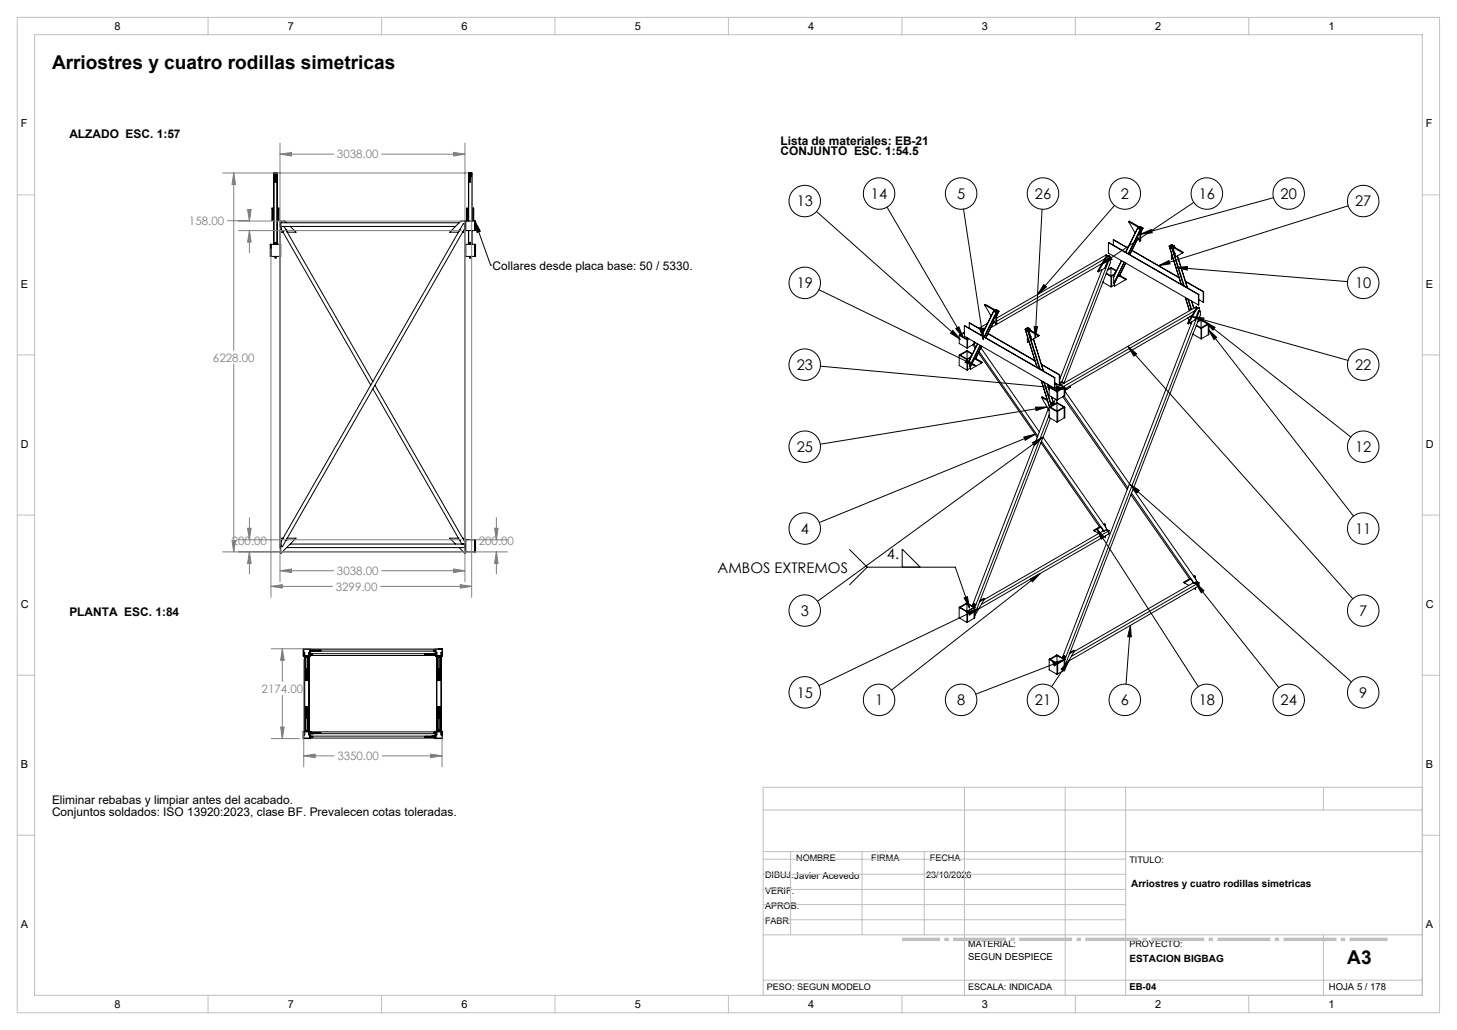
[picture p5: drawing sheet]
<svg xmlns="http://www.w3.org/2000/svg" width="420mm" height="297mm" viewBox="0 0 420 297" stroke-linecap="round" stroke-linejoin="round" font-family="sans-serif">
<g fill="none" stroke="#000" stroke-width=".29">
<path d="M79 49.9l-.1 20.5M79 49.9h.8M79 49.9v20.5M79.2 49.9l.1 1.7M79.3 49.8v2.7h.3v-2.7M79.6 51.6h.1M79.8 49.9l.1 20.5M79.8 49.9v20.5M135.1 49.9l-.1 13.8M135.1 49.9h.9M135.1 49.9v13.8M135.4 49.9v1.7"/>
<path d="M135.4 49.8v2.7h.3v-2.7M135.7 51.6h.1M136 49.9l.1 13.8M136 49.9v13.8M255.7 59.7l21.9 37.6M321.3 59.2l-22.2 25.7M344.1 58.3l-26.6 17.9M367.1 57l-38.3 10.5M388.7 59.3l-54.7 17.3M77.9 70.4h3v3.5h-3zM78.1 70.4v3.5M78.4 60l.1 3.5z"/>
<path d="M79.2 70.4h.1M79.3 70h.3M79.3 70l-.1 .1M79.3 73.9v.5h.3v-.5M79.3 70v.4M79.6 70.4h.1M79.6 70.1l-.2-.2-.2 .1v.4M79.6 70v.4M80.3 60l.1 3.5zM80.7 70.4v3.5M81 65.9l25.9 45.2M81 65.3h.9"/>
<path d="M81.5 66.8h.1M81.8 65.3h.1M81.9 65.3l25.6 44.7M82.4 66.3h.1M82.6 64.2l-.5-.5h-1.2v3.3l.6-.2M83.6 65.3l1.7 1.7h-2.5l-.4-.7M132.4 64.2h-51.7v1.1h50.6M132.5 66.3h.1M132.5 66.3l-.3 .7h-2.6l3.3-3.3h4.2v2.8h-3.1M133.4 66.8h.1M134 63.7v3.3l-.6-.2M134 70.4h3.1v3.5h-3.1z"/>
<path d="M134.2 63.7v2.8M134.2 70.4v3.5M134.5 60l.2 3.5zM135 66.5v3.9M135.1 66.5v3.9M135.4 70h.3M135.4 70v.1M135.4 73.9v.5h.3v-.5M135.4 70v.4M135.7 70.1l-.3-.1v.4M135.7 70.4h.1M135.7 70v.4"/>
<path d="M136 66.5v3.9M136.1 66.5v3.9M136.4 60l.2 3.5zM136.9 63.7l1.6 3-1 .3zM136.9 63.7v2.8M136.9 70.4v3.5M136.9 63.7l4.5 12.7M141.4 76.4h.1M235.4 61l41.4 36.9M277.7 60.3l5.8 37.7M300.4 60.3l-2 37.1M317.5 76.2l2.5-2.3 .6 .9z"/>
<path d="M317.7 77.8l-12.2 31.6M317.7 76l-32.1 18.5M318.5 74.6l-31.2 18M318.7 76.6h.1M318.7 76.6v.1M318.7 74.2l-2.3 4 .2 .2M318.7 74.2l.3 .1M318.7 76.6l-.2 .7-1.9 1.1M318.7 73.6l-31.4 18.1M318.7 73.6l.2-.1 .5 .3M318.7 73.6l.5 .3M318.9 78.9l1.4 .8"/>
<path d="M318.9 78.8l1.5 .9M319 74.3l-2.4 4.1M319.5 70l26.1 14.9M319.5 70l26 14.9M319.5 70v3l26 14.9M319.5 74.6l-.8 2M319.5 74.6l.3 .2M319.5 74.6l.5 .2M319.8 74.8l-13.7 35.4M319.8 74.8h.3M319.8 73.8l-.8 .5M319.8 73.8v1"/>
<path d="M319.8 76.4v.1M319.8 76.5h.1M319.8 73.8l-.2-.1-.9 .5M320.1 74.8v1l-13.4 34.7M320.1 77.2l1.7 1M320.1 77.2l1.8 .9M320.1 77.2l-.7 .4M320.1 77.2l.2 .1M320.3 77.3v2.2M320.3 79.7v3M320.3 79.5l.1 .2M320.3 77.3l-1 .6"/>
<path d="M320.4 79.7v3M320.4 79.7h-.1M320.9 69.2v1.5M320.9 69.2l4.1 2.3M320.9 69.2l4.2 2.3M321 79.9v1.8M321.3 78.8v.4M321.3 78.8l.2 .1M321.3 79l-1 .5M321.3 79.2l-.9 .5M321.6 78.7l-.3 .1M322.3 79.8h.1"/>
<path d="M322.3 79.8l-1 1.9M322.3 79.7v.1M322.4 79.4l-.1 .4M322.4 79.4l2.1 1.2M322.4 79.4l.3-.1 2.1 1.2-.3 .1M323.3 75.1l-2.3 4.8zM324 75.6l-3 6.1M324.1 75.6l-3 6.2M324.5 75.8l-1.7 3.6M325.3 63.9l.3-.1 3.2 1.8M325.3 63.9l3.3 1.9M325.3 63.9l1.9 3.3"/>
<path d="M327.9 65.7l-3.4 7 3.5-6.9M328 65.8l.8 .3M328 65.7v.1M328 65.7h.1M328 68.6l-2.3 4.8M328.2 65.6l-.2 .2M328.2 65.6l-.2 .1M328.2 65.6l-.1 .2M328.3 67.4h.1M328.3 67.5h.1M328.3 67.4l-.4 .9 .7 1.2M328.4 65.4l.3-.1 .8 .5-.3 .1"/>
<path d="M328.6 65.8v.3M328.6 66.9v2.6M328.6 65.4h.1M328.6 65.4h-.1M328.6 65.4l-.1 .1M328.7 65.4l.7 .4M328.7 65.4l-.1 .1M328.8 66.2l-3.6 7M328.8 66.2l-3.5 7M328.8 67.5l3.1-1.3 .2 .9zM328.8 65.6l-.2 .2M328.8 65.6v.5"/>
<path d="M328.8 66.4v3l-.2 .1M329 66.1h-.2M329 66.1l-.2 .1M329 66.1l-.7 1.4M329.2 65.9h.1M329.2 65.9l-.4 .7M329.2 65.9l-.4 .9M329.4 65.8h.1M329.4 65.8l-.2 .1M329.5 65.8l-.7 1.3M334 76.6l3-1.5 .3 1zM337 71l3.5 10.9"/>
<path d="M337.1 71l.7 .4M337.1 71l3.4 11M337.1 71h.1M337.3 70.8l-.2 .2M337.3 70.8v.1M337.3 70.9l-.2 .1M337.3 70.9l.1 .3M337.5 70.7l.3-.1 .7 .4M337.5 70.7h.1M337.5 70.7l.2 .5M337.6 70.7l.1 .4M337.7 71l3.2 1.9"/>
<path d="M337.7 73v1.8l.4-.3M337.7 71v.3M337.7 71.4h.2M337.8 70.6h.1M337.7 70.6l-.1 .1M337.7 71.4l3.5 11M337.7 70.6l.2 .3M337.8 70.6l.7 .4M337.8 70.6l.1 .3M337.9 70.9l3.2 1.9-.2 .1M337.9 70.9l-.2 .1M337.9 71.4l3.5 11.1"/>
<path d="M338.1 71.3l-.3 .1M338.1 71.3l-.2 .1M338.1 71.3l.5 1.8M338.5 71h.1M338.5 71v.1M338.5 71.1l-.2 .1M338.5 71.1l.1 .2M338.6 71l.1 .3M338.6 73.1h.1M339 77.1l3.3-.2-.1 1zM339 77.1l49.4 4.1M339.4 73.8l2.9 9.2"/>
<path d="M339.8 80l-13.5-7.8 13.6 7.9M340.9 72.9l-2 1.1-.2-.9M236 83.5l45.4 22M274.7 95.3l2.1 2.6-2.8-1.8zM275.5 94.8l.9-.6 1.2 3.1zM276.5 96.7v2.4l2.3 1.3M276.5 96.7l2.3 1.3M276.6 96.6l2.3 1.3M276.6 96.6l-.1 .1M278 93.9v3l26 15M278 93.9l26 15M278 93.9l26.1 15"/>
<path d="M278 96l-1.2 .7-.2-.1M278 95.8l-1.4 .8M278.8 97.4v.4M278.8 98v2.4M278.8 97.8l.1 .1M278.9 97.9v2.4M278.9 97.9l-.1 .1M279.1 97.6l-.3 .2M279.3 97.7l-.4 .2M279.4 93.1l4.1 2.4M279.4 93.1l4.2 2.3M279.4 93.1v1.5"/>
<path d="M280.4 99.4l.7 1M280.7 99.2l.6 .8M280.8 98.6v.6M280.8 99.2l-1.9 1.1M281 98.7l-.2 .5M281.8 99.1l-2.3 4.8M281.8 99.2l-2.3 4.7M282.4 94.8l1.1-.2v3.4zM282.5 99.6l-3 6M282.6 99.6l-3 6.2M283 99.8l-1.8 3.5M283 99.8l-1.7 3.6"/>
<path d="M283.8 87.9l1.9 3.2M283.8 87.9l3.3 1.9M283.8 87.9l.3-.1 3.2 1.8M284 94.5l-1 .6M284.2 97.4l2.3-4.8-2.3 4.8M284.7 93.2l-2.5 1.4M284.8 96.2l13.6 7.9M284.8 96.1l13.5 7.9M286.4 89.6l.1 .1M286.4 89.7l-3.4 7M286.5 89.7l.7 .4 .3-.1M286.5 89.7l-3.5 7"/>
<path d="M286.5 89.7h.1M286.7 89.6h-.3M286.7 89.6l-.2 .1M286.7 89.6l-.1 .2M286.7 93l-.5 .2M286.8 91.4h.1M286.8 91.4v.1M286.9 89.4l.3-.1 .7 .4-.2 .2M287.1 89.8v.3M287.1 90.9v2.6M287.1 89.3h.1M287.1 89.3l-.2 .1"/>
<path d="M287.1 89.3v.2M287.2 89.3l.7 .4M287.2 89.3l-.1 .2M287.3 90.1h-.2l-3.4 7M287.3 89.6l-.2 .2M287.3 89.6v.5M287.3 90.4v3l-.2 .1M287.3 90.1l-3.5 7.1M287.5 90l-1.1 2.3 .7 1.2M287.5 90l-.2 .1M287.7 89.8v.1M287.7 89.8l-.4 .8"/>
<path d="M287.7 89.9l-.4 .9M287.9 89.7h.1M287.9 89.7l-.2 .1M287.9 89.7l-.1 .1M287.9 89.7l-.6 1.3M295.5 95l3.4 10.9M295.6 95l.6 .4M295.6 95l3.4 10.9M295.6 95h.1M295.6 95l.7 .4 .3-.1M295.7 94.8h.1M295.8 94.8l-.2 .2"/>
<path d="M295.8 94.8l.1 .3M296 94.6l.3-.1 .7 .5M296 94.6l.2 .6M296 94.6l.1 .1M296.1 94.7l.1 .3M296.2 95l.2-.1 3.2 1.8-.2 .2M296.2 97v1.7l.4-.2M296.2 95v.3M296.2 95l3.2 1.9M296.2 95.4h.2l3.5 11.1M296.2 94.6h.1M296.2 94.6l-.1 .1"/>
<path d="M296.2 95.4l3.4 10.9M296.2 94.6l.2 .3M296.3 94.6l.7 .4M296.5 95.2l.1 .1M296.6 95.3l.5 1.7M297 95h.1M297 95l-.2 .1M297 95l-.1 .1M297 95l.1 .3M297.1 97v.1M297.1 97h.1M298.1 94.1l1 .1-.7 3.2z"/>
<path d="M299.4 96.9l-2 1.1-.3-1M300.9 82.1l.8 .6-2.6 2.2zM318 81.2v.2l2.3 1.3M320.4 82.7h-.1M321 81.7l.1 .1M321.3 81.7l-.2 .1M321.3 82.2l-.9 .5M324.5 80.6l-3.2 1.9v-.8M325.1 99.9l2.6 2.1-.8 .7zM325.1 99.9l64.9 72.8M341.7 85.8l1.2 3.8-1.2-3.8M341.7 81.1l5.3 3"/>
<path d="M341.7 81.2l5.2 2.9M342.4 91.7l.4 .7M342.4 86.2l1 3.1M342.6 86.3l.9 2.9M343 91.3l.3 .2M343.1 93l.3 .4M343.3 91.2l.1 .1M343.4 91.1v.2M343.5 86.8l.6 2.1M343.5 86.9l.7 2M343.6 91l-36.6 21.1M343.6 92.7l-37.2 96.7"/>
<path d="M343.7 91.3l3.4 .4-.3 1zM343.7 91.3l44.9 12.6M344 96.1v.3l2.2 1.3M344.4 89.6l-37.8 21.8M344.7 91.6l-.3 .7-1.9 1.1M344.7 91.6h.1M344.7 88.6l-38.9 22.4M344.7 88.6l.1-.1 .5 .3M344.7 88.6l.5 .3M344.7 91.6v.1M344.7 89.1l-2.4 4.1 .2 .2M344.7 89.1l.2 .1"/>
<path d="M344.8 93.9l1.4 .8M344.9 93.8l1.5 .8M344.9 89.2l-2.4 4.2M345.3 92.6h.1M345.5 84.9v3M345.5 89.6l-.8 2M345.5 89.6l.2 .1M345.5 89.6h.1M345.6 84.9h-.1M345.6 84.9l-.1 3M345.6 86.4l1.3 .7M345.7 89.7l-38.7 100.5"/>
<path d="M345.7 89.7l.3 .1M345.8 88.8l-.9 .4M345.8 88.8v.9M345.8 91.4l-.1 .1M345.8 88.8l-.3-.2-.8 .5M346 89.8v1l-38.9 100.8h-.1M346.1 92.2l2.2 1.3M346.1 92.2l.1-.1 2.3 1.3M346.1 92.2l-.8 .4M346.1 92.2l.1 .1M346.2 92.3v2.2M346.2 94.7v3"/>
<path d="M346.2 94.5l.2 .1M346.2 92.3l-1 .6M346.4 94.6v3M346.4 97.6l-.2 .1M346.4 94.6l-.2 .1M346.9 84.1v3M347 84.1h-.1M347 84.1l-.1 3M347.3 92.8l2.9 1.6-.6 .8zM347.3 92.8l42.1 33.2M348.3 95l2.4 2.3-.7 .6zM348.3 93.5v3"/>
<path d="M348.3 93.5l-1.9 1.1M348.3 96.5l-1.9 1.1M348.3 93.5l-.1-.1-2 1.1M348.3 95l41.9 53.8M348.5 93.4l-.2 .1M348.5 93.4l-.2 3.1M107.5 112.1l25.6 44.7M108.1 111.1l25.9 45.2v1.6M236.5 105.6l71.2 6.5M276.5 102.4v3l2.3 1.3M276.5 102.4l2.3 1.3M276.6 102.3l2.3 1.3"/>
<path d="M276.6 102.3l-.1 .1M278.6 101.2l1.7 1M278.6 101.2l.2-.1 1.6 .9M278.6 101.2l-2 1.1M278.6 101.2l.2 .1M278.6 103.7l2.8 1.8-3.2-.9zM278.8 101.3v2.2M278.8 103.7v3M278.8 103.5l.1 .1M278.8 101.3l-2 1.1-.2-.1M278.9 103.6v3M278.9 106.6l-.1 .1"/>
<path d="M278.9 103.6l-.1 .1M278.9 100.3l-.1 .1M279.5 105.6l.1 .2M279.5 103.9v1.7M279.8 102.8v.4M279.8 102.8l.1 .1M279.8 102.9l-1 .6M279.8 103.1l-.9 .5M279.8 106.1l-.9 .5M279.8 105.7l-.2 .1M280 102.7l-.2 .1M280.7 103.7h.1"/>
<path d="M280.7 103.7l-.9 2M280.9 103.4l2.1 1.2M280.9 103.4l-.2 .3M280.9 103.4l.2-.1 2.1 1.2-.2 .1M282 101.7l17 24.4M282.2 101.3l17 24.4M282.8 100.3l16.8 24.3M283 104.6l-3.2 1.9v-.8M298.5 117.4h3.3l-3.1 1zM300.1 109.7l2.4 7.6M300.2 105l5.3 3.1M300.2 114.5l2.2 3.9"/>
<path d="M300.2 114.5l1.8 1.1M300.2 114.5l.3-.1 1.4 .8M300.2 105.2l5.2 2.9M300.7 107l-2.8-9.2 2.9 9.2M300.8 110.1l2.2 6.9M301.1 110.2l2 6.8M301.8 117.4l-65.3 10.7M301.9 110.8l.5 1.6M302 110.8l.4 1.4M302.2 117.9l-21.8 56.5M302.4 119.7l-21.4 55.6M302.4 111.7v2.3l2.3 1.4"/>
<path d="M302.4 117.4v3l2.3 1.3M302.4 117.4l2.3 1.3M302.4 111.7l2.3 1.3M302.6 117.3l2.3 1.3M302.6 117.3l-.2 .1M303 111.4l-.6 .3M303.1 114.4l.6 1.9M303.1 114.4l.7 2.2M303.1 111.4l-.5 .2 2.3 1.3M303.2 116.3h.1M303.2 116.3l.2 .6M303.2 116.3l.3 .1"/>
<path d="M303.2 116.2h.1M303.3 116.1h.1M303.4 116.1l.3 .2M303.4 116.1l-.2 .2M303.4 116.1h-.2v.2M303.5 116.4v.4M303.5 114.6l-.2 .4M303.7 116.3l-.2 .1M303.7 116.3v.4M303.7 116.3l.1 .3M304 108.9v3M304.1 108.9l-.1 3"/>
<path d="M304.1 108.9h-.1M304.1 110.4l1.3 .7M304.2 115.1l-.5 1.2M304.4 110.6l-.3 .1M304.4 111.3l3.3 .8-3.4 .3zM304.5 110.7l-.4 .2M304.6 116.2l2.4 1.2M304.6 116.2l2.2 1.3M304.6 116.2l-2 1.1M304.6 116.2l.1 .1M304.7 110.7v2.1M304.7 113v2.4"/>
<path d="M304.7 116.3v2.2M304.7 118.7v3M304.7 112.8l.2 .1M304.7 116.3l-1.9 1.1-.2-.1M304.7 118.5l.2 .1M304.8 115.2l-.3 1M304.9 112.9v2.3M304.9 118.6v3M304.9 118.6l-.2 .1M304.9 112.9l-.2 .1M304.9 115.2l-.2 .2M305.4 108.1v3"/>
<path d="M305.5 108.1h-.1M305.5 108.1l-.1 3M305.5 111l1.3 .8M305.5 110.8l1.5 .9M306.2 110.2l-.7 .5M306.2 110.2l.5 .3M306.2 110.2l-.2-.1-.5 .3M306.4 114.4l18.5 26.7M306.7 114.2l18.4 26.5M306.8 111.8v2.3M306.8 117.5v3M306.8 111.8l-1.9 1.1"/>
<path d="M306.8 114.1l-1.9 1.1M306.8 111.8l-2.1 1M306.8 117.5l-1.9 1.1M306.8 117.5l-2.1 1M307 112.8l18.6 26.7M307 117.4l-.2 .1M307 111.7l-.2 2.4M307 117.4l-.2 3.1M307 111.7l-.2 .1M308.2 111.4l.4 .2-1.6 1M295.1 126l3.3-.8-2.9 1.8zM297.6 127.6l3-1.5-2.4 2.3z"/>
<path d="M298.4 125.2l-62.2 25.5M300.1 127.7l16.8 24.2M300.2 127.2l18 25.9M300.6 126.1l-64.9 47.3M300.7 126.1l18.2 26.2v.4M302.8 120.6l-21.6 56h-.2M304.9 121.6l-.2 .1M306.8 120.5l-1.9 1.1M325.6 139.6l2.8 1.8-.7 .7zM325.6 139.6l64 57M80.9 156.9h-.2v1h.2M81 156.3l52.6-91.8 .4 .2v1.2l-52.6 91.8-.4-.3"/>
<path d="M81.5 155.3h.1M81.5 155.3l-.6-.1v4.4l4.4-4.4h-2.5l-.4 .6M82.4 155.8h.1M82.6 157.9h51.4M83.6 156.9h50.4M132.5 155.8h.1M132.5 155.8l-.3-.6h-2.6l1.7 1.7M133.1 156.8v.1M133.1 156.8h.9M133.2 156.8v.1M133.4 155.3h.1M133.4 155.3l.6-.1v4.4l-1.6-1.7"/>
<path d="M134 155.6h3.1v3.5h-3.1M134.2 155.6v3.5M136.9 155.6v3.5M244.9 158.5l5.1 5M315.4 153.1l1.3 .7M316.1 152.4l2.2 2.5-.8 .6zM316.1 152.4l29.3 45.6M317.3 152l-1.9 1.1M317.3 152l.3 .4M317.3 152l-.3-.1-1.8 1 .2 .2M317.5 152.3l.5 .8M317.6 152.4h.1"/>
<path d="M318.1 153h.1M318.1 153l.1 .1M318.1 153v.1M318.1 153l-34.4 19.9M318.7 151.2l-.4 .2M318.7 151.2v.7M318.7 154.5v.4l-.4-.2M318.7 151.2l-.3-.1-.2 .1M318.9 152.8l.6 .3M318.9 152.6l.8 .4M318.9 152.7l-.7 .4M319.5 153.1v.9"/>
<path d="M319.5 153.1l-36.6 21.2M319.5 154l-37.4 21.6M319.7 153l-.2 .1M319.7 153v.9l-.2 .1M326 142.7l16.9 24.2M326.2 142.2l18 25.9M326.6 141.1l18.3 26.2v.4l-.7 .4M250 163.5h25.4l4.1 11.8M250 163.5l-5.1 5.1M260.1 163.5v-5.2l5.2 5.2M276.5 175.2v2.9l2.2 1.4M276.5 175.2l2.2 1.3"/>
<path d="M276.6 175.1l2.3 1.3M276.6 175.1l-.1 .1M277.9 172.4l1-.4 .6 3.3zM278.6 174l2.2 1.3M278.6 174l.1-.2 2.3 1.4M278.6 174l-2 1.1M278.6 174h.1M278.7 174v2.3M278.7 176.5v3M278.7 174l-2.1 1.1M278.7 176.3l.2 .1M278.9 176.4v3"/>
<path d="M278.9 176.4l-.2 .1M278.9 179.4l-.2 .1M279 176.5l3.2-1-2.8 1.9zM280.4 174.5l-.2 .2M280.4 174.4v.4M280.4 174.4l.2 .2M280.6 174.6v.3M280.8 174.1l-.4 .3M280.8 174.1l.3 .2M280.8 174.1l.2 .1M280.8 175.3v3M280.8 175.3l-.1-.1-2 1.1"/>
<path d="M280.8 175.3l-1.9 1.1M280.8 178.3l-1.9 1.1M280.9 174.1v.1M281 175.2l-.2 .1M281 175.2l-.2 3.1M281 174.4h.1M281 174.4l-.2 .6M281.1 174.3l-.1 .1M281.1 174.3l-.5 .3M282.2 175.5l-46.1 22.2M283.8 172.7l-2.8 4.8M283.8 172.7l-1.4 .8"/>
<path d="M283.8 172.7l-.2-.2-1.1 .6M297 167l2.9-1.7-2.3 2.5zM299.9 165.3l-42.9 33.7M341.4 168.1l1.3 .7M343.3 167l-1.9 1.1M343.3 167l.2 .4M343.3 167l-.3-.2-1.9 1.1 .3 .2M343.5 167.3l.5 .8M343.5 167.4h.1M344 168h.1M344 168l-34.4 19.9M344 168l.2 .1"/>
<path d="M344.1 166.2h.5M344.6 168.1l2.5 2.2-.8 .7zM344.6 166.2l-.4 .2M344.6 166.2v.7M344.6 169.5v.4l-.4-.2M344.6 168.1l24.1 30.2M344.8 167.8l.6 .3M344.9 167.6l.7 .4M345.4 168.1l-36.5 21.2M345.4 168.1v.9M345.4 169l-37.3 21.6M345.6 168v.9l-.2 .1"/>
<path d="M345.6 168l-.2 .1M87.6 187.2h1.7M87.6 189h.1M87.6 187.1v2.1M87.7 188.1l.1 23.8zM87.8 189h1.5M88.2 195.5h.1M88.1 196.1h.1M88.2 196.2h.1M88.3 195.4l-.2 .1M88.3 189.2v.2h.2h-.2M88.3 195h.1"/>
<path d="M88.3 194.9v1.3h-.2v-7l.1 7M88.3 195.6h.1M88.3 189.2v.2M88.5 195.4l.3 .1h-.3M88.5 195.9h-.2v-3h.2v3.3l.3-.1M88.5 195.5h.1M88.5 194.9h.1M88.5 195h.1M88.5 195.6h.1M88.5 196.2h.2M88.5 189.2v.2M88.8 196.1l-.1 .1"/>
<path d="M88.8 196.1v-6.9l-.1 7M89 188.1l.1 23.8zM89.3 187.7h36.2M89.3 188.5h36.2M89.3 187.1v2.1M89.5 187.7v-.6h-2.1v2.1h.3M89.5 188.5v.7h-1.7M89.5 188.8h.4M89.5 188.6h.4M89.5 187.5h3v.2h-3M89.5 187.7v.8M89.5 188.8v.2h36"/>
<path d="M89.7 187.3v.2M89.7 187.7h.1M89.8 187.2v.3M89.8 187.7h.1M89.9 187.5h.1M89.9 187.7h.1M89.9 188.5v.1M89.9 188.8h.1M89.9 188.6v.1M89.9 188.6v.2M90 187.7h.1M90.1 187.7h.1"/>
<path d="M90.3 187.5v.2M90.5 187.7h.1M90.5 187.5h.1M124.5 188.5v.1M124.5 188.8h.1M124.5 188.6h.1M124.7 188.6v.2M124.8 188.5h.1M124.9 188.5h.1M125 188.6h.1M125.1 187.5v.2M125.1 187.5h.1"/>
<path d="M125.1 187.7h.1M125.1 188.8h.1M125.1 187.5h.4M125.1 187.7h.4M125.1 188.5v.1M125.2 188.5h.1M125.2 188.8v.2M125.2 188.8l.3 .1M125.5 187.7h.1M125.5 188.5h.1M125.5 188.6h-3v.2h3M125.5 187.2h-36v.3"/>
<path d="M125.6 187.2h1.8M125.6 189h.2M125.6 187.1v2.1M125.8 189.2h-.3v-2.1h2.1v2.1h-1.7M125.8 188.1l.1 23.8zM125.9 189h1.5M126.2 196.1h.1M126.3 196.2l-.1-7v7h.2v-3.3h.2v3.3h.3v-7l-.1 7M126.3 195.5h-.1M126.3 196.2h.1M126.3 195.5h.1M126.4 195.4l-.2 .1"/>
<path d="M126.4 195.5h.1M126.4 189.4h.2zM126.4 194.9h.1M126.4 195h.1M126.4 189.2v.2M126.4 195.6h.1M126.4 195.9h.2M126.6 195.4l.3 .1M126.6 195.5h.1M126.6 194.9h.1M126.6 195h.1M126.6 195.6h.1"/>
<path d="M126.6 189.2v.2M126.6 196.2h.2M126.6 195.5h.2M126.8 196.1v.1M127.1 188.1l.1 23.8zM127.4 187.1v2.1M302.4 190.1l2.3 1.3M302.4 190.1v3l2.3 1.3M302.6 190l2.3 1.3M302.6 190l-.2 .1M303.5 191.1l3.3-.8-2.9 1.7zM304.6 188.9l2.2 1.3"/>
<path d="M304.6 188.9l.1-.1 2.3 1.3M304.6 188.9l-2 1.1M304.6 188.9l.1 .1M304.7 189v2.3M304.7 191.4v3M304.7 189l-1.9 1.1-.2-.1M304.7 191.3h.2M304.9 191.3l-.2 .1M304.9 191.3v3M304.9 194.3l-.2 .1M306.3 189.4l.2 .1M306.3 189.4v.4"/>
<path d="M306.3 189.5l-.1 .2M306.5 189.5v.4M306.8 189.1l-.5 .3M306.8 189.1l.2 .2M306.8 190.3l-25.5 9.9M306.8 189.1l.2 .1M306.8 190.2v3M306.8 190.2l-1.9 1.1M306.8 193.2l-1.9 1.1M306.8 190.2l-.2-.1-1.9 1.2M306.9 189.1l-.1 .1M307 190.1l-.2 3.1"/>
<path d="M307 190.1l-.2 .1M307 189.3v.1M307 189.4l-.3 .6M307 189.3l-.5 .2M308.2 190.5l-1.5 3-.8-.6zM308.2 190.5l-5.1 7.5M309.8 187.6l-1.5 .9M309.8 187.6l-2.8 4.9M309.8 187.6l-.3-.1-1 .6M325.9 180.3l.2 3.4-1-.1zM325.9 180.3l-1.3 17M87.6 211h.1"/>
<path d="M87.6 210.9v2.1M87.6 212.8h1.7M87.7 210.9h-.3v2.1h2.1v-.7M87.8 210.9h1.7v.7M87.8 211h1.5M88.1 204.5l.2 .1M88.1 203.9v7v-7.1h.2v1.2M88.1 203.9h.1M88.1 204.5h.1M88.2 203.9h.1M88.2 204.5h.1M88.3 210.6h.1"/>
<path d="M88.3 204.5h.1M88.3 210.6v.3M88.3 210.6h.2M88.5 210.6h.1M88.5 204.5h.3l-.3 .1M88.5 210.6h-.2v.3M88.5 205.1h.1M88.5 205v.1M88.5 204.4v.1M88.5 210.6v.3M88.5 203.9h.2M88.7 203.9h.1"/>
<path d="M88.7 203.9l.1 7v-7M88.8 203.9l-.3-.1v3.3h-.2v-2.9h.2M89.3 210.9v2.1M89.3 211.6h36.2M89.3 212.3h36.2M89.5 212.3h.4v.3h-.4M89.5 211.3h3v.2h-3M89.5 211.5v.8M89.5 212.6v.2h36M89.5 211.1h.2v.2M89.7 211.5v.1M89.8 211v.3"/>
<path d="M89.8 211.5v.1M89.9 211.3h.1M89.9 211.5h.1M89.9 212.3h.1M89.9 212.6h.1M89.9 212.4v.1M90 211.6h.1M90.1 211.6h.1M90.3 211.3v.2M90.5 211.3h.1M90.5 211.5h.1M124.5 212.3h.1"/>
<path d="M124.5 212.6h.1M124.7 212.3v.3M124.8 212.3h.1M125 212.3h.1M125.1 211.3v.2M125.1 211.3h.1M125.1 211.5h.1M125.1 212.6h.1M125.1 212.3h.1M125.1 211.3h.4M125.1 211.5h.4M125.2 212.3h.1"/>
<path d="M125.2 212.6v.2M125.2 212.6l.3 .2M125.5 211.6h.1M125.5 212.3h.1M125.5 212.3h-3v.3h3M125.5 211h-36v.3M125.6 211h.2M125.6 212.8h1.8M125.6 210.9v2.1M125.8 210.9h-.3v2.1h2.1v-2.1h-1.7M125.9 211h1.5M126.2 204.5l.2 .1"/>
<path d="M126.2 204.5h.1M126.4 203.9h-.2v7v-7.1h.2v3.3h.2v-3.3l.3 .1v7l-.1-7M126.4 204.5h-.1M126.4 210.6h.2M126.4 205.1h.1M126.4 205v.1M126.4 204.4v.1M126.4 210.6h.1M126.4 210.6v.3M126.4 204.2h.2M126.6 210.6h.1M126.6 205.1h.1"/>
<path d="M126.6 205v.1M126.6 204.4v.1M126.6 210.6v.3M126.6 203.9h.2M126.6 204.5h.2M126.8 204.5h.1M126.8 203.9h.1M126.9 204.5l-.3 .1M127.4 210.9v2.1"/>
<circle cx="232" cy="58" r="4.5"/>
<circle cx="253.4" cy="55.8" r="4.5"/>
<circle cx="277" cy="55.8" r="4.5"/>
<circle cx="300.6" cy="55.8" r="4.5"/>
<circle cx="324.3" cy="55.8" r="4.5"/>
<circle cx="347.9" cy="55.8" r="4.5"/>
<circle cx="371.5" cy="55.8" r="4.5"/>
<circle cx="393" cy="58" r="4.5"/>
<circle cx="232" cy="81.6" r="4.5"/>
<circle cx="393" cy="81.6" r="4.5"/>
<circle cx="232" cy="105.2" r="4.5"/>
<circle cx="393" cy="105.2" r="4.5"/>
<circle cx="232" cy="128.8" r="4.5"/>
<circle cx="393" cy="128.8" r="4.5"/>
<circle cx="232" cy="152.4" r="4.5"/>
<circle cx="393" cy="152.4" r="4.5"/>
<circle cx="232" cy="176.1" r="4.5"/>
<circle cx="393" cy="176.1" r="4.5"/>
<circle cx="232" cy="199.6" r="4.5"/>
<circle cx="393" cy="199.6" r="4.5"/>
<circle cx="253.4" cy="201.8" r="4.5"/>
<circle cx="277" cy="201.8" r="4.5"/>
<circle cx="300.6" cy="201.8" r="4.5"/>
<circle cx="324.3" cy="201.8" r="4.5"/>
<circle cx="347.9" cy="201.8" r="4.5"/>
<circle cx="371.5" cy="201.8" r="4.5"/>
</g>
<g fill="none" stroke="#808080" stroke-width=".29">
<path d="M64.2 49.9h70.5M67.4 49.9l.5 3.3h-1zM67.4 49.9v51.1M80.7 44.4l3.3-.4v1zM80.7 41.3v126.4M80.7 44.4h15.5M110.1 44.4h23.9M130.7 44l3.3 .4-3.3 .6zM134 41.3v126.4M136 51.1v121.2M65.5 63.6l6.4 .1M68.7 66.5h64.3"/>
<path d="M68.7 63.7h64.3M71.4 60.4h1l-.5 3.3zM71.9 66.5l.5 3.3h-1zM71.9 66.5v6.3M78.1 71.7v100.6M67.4 105v54.1M64.2 159.1h82.1M66.9 155.9h1l-.5 3.2zM68.7 155.6h64.3M71.4 152.3h1l-.5 3.3zM71.9 159.1l.5 3.4h-1zM71.9 149.3v6.3"/>
<path d="M71.9 159.1v6.4M135.5 155.6h10.8M142.6 152.3h1l-.5 3.3zM143.1 159.1l.5 3.4h-1zM143.1 149.3v6.3M143.1 159.1v6.4M78.1 169.1l3.3-.5v1zM78.1 169.1h17.7M80.7 164.6l3.3-.5v1zM80.7 164.6h15.5M109.7 169.1h26.3M110.1 164.6h23.9"/>
<path d="M130.7 164.1l3.3 .5-3.3 .5zM132.7 168.6l3.3 .5-3.3 .5zM78.2 187.1h48M81.4 187.1l.5 3.3h-1zM81.4 187.1v9.4M87.6 190.3v30.8M78.2 213h8.1M80.9 209.7h1l-.5 3.3zM81.4 200.5v12.5M87.6 217.9l3.2-.5v1.1zM87.6 217.9h8.7M110.2 217.9h17.2"/>
<path d="M124.1 217.4l3.3 .5-3.3 .6zM127.4 212.3v8.8"/>
</g>
<path d="M260 270.9h140" fill="none" stroke="#c0c0c0" stroke-width="1" stroke-dasharray="15.2 1.3 1.3 1.3" stroke-dashoffset="4.3" stroke-linecap="butt"/>
<g fill="none" stroke="#c0c0c0" stroke-width=".29">
<path d="M5 5h410v287h-410zM10 10h400v277h-400zM60 5v5M110 5v5M160 5v5M210 5v5M260 5v5M310 5v5M360 5v5M5 56.2h5M410 56.2h5M5 102.3h5"/>
<path d="M410 102.3h5M5 148.5h5M410 148.5h5M5 194.7h5M410 194.7h5M220 233.6h190M278 227v60M307.1 227v60M324.5 227v60M381.5 227v6.6M410 227h-190v60M5 240.8h5"/>
<path d="M220 245.6h190M220 256.5h104.5M220 252.1h104.5M220 247.8h104.5M227.9 245.6v24M248.5 245.6v24M266.4 245.6v24M410 240.8h5M220 269.6h190M220 265.2h104.5M220 260.8h104.5M381.5 269.6v17.4"/>
<path d="M60 287v5M110 287v5M160 287v5M210 287v5M220 282.6h190M260 287v5M310 287v5M360 287v5"/>
</g>
<g fill="#000">
<path d="M136.9 63.7l1.6 3-1 .3z"/>
<path d="M317.5 76.2l2.5-2.3 .6 .9zM328.8 67.5l3.1-1.3 .2 .9zM334 76.6l3-1.5 .3 1zM339 77.1l3.3-.2-.1 1zM343.7 91.3l3.4 .4-.3 1zM347.3 92.8l2.9 1.6-.6 .8zM348.3 95l2.4 2.3-.7 .6zM325.1 99.9l2.6 2.1-.8 .7zM325.6 139.6l2.8 1.8-.7 .7zM344.6 168.1l2.5 2.2-.8 .7zM316.1 152.4l2.2 2.5-.8 .6zM325.9 180.3l.2 3.4-1-.1zM308.2 190.5l-1.5 3-.8-.6zM303.5 191.1l3.3-.8-2.9 1.7zM297 167l2.9-1.7-2.3 2.5zM279 176.5l3.2-1-2.8 1.9zM297.6 127.6l3-1.5-2.4 2.3zM295.1 126l3.3-.8-2.9 1.8zM298.5 117.4h3.3l-3.1 1zM304.4 111.3l3.3 .8-3.4 .3zM278.6 103.7l2.8 1.8-3.2-.9zM274.7 95.3l2.1 2.6-2.8-1.8zM275.5 94.8l.9-.6 1.2 3.1zM282.4 94.8l1.1-.2v3.4zM298.1 94.1l1 .1-.7 3.2zM300.9 82.1l.8 .6-2.6 2.2zM277.9 172.4l1-.4 .6 3.3z"/>
</g>
<path d="M78.1 169.1l3.3-.5v1zM132.7 168.6l3.3 .5-3.3 .5zM66.9 155.9h1l-.5 3.2zM67.4 49.9l.5 3.3h-1zM80.7 44.4l3.3-.4v1zM130.7 44l3.3 .4-3.3 .6zM80.7 164.6l3.3-.5v1zM130.7 164.1l3.3 .5-3.3 .5zM71.9 159.1l.5 3.4h-1zM71.4 152.3h1l-.5 3.3zM71.9 66.5l.5 3.3h-1zM71.4 60.4h1l-.5 3.3zM143.1 159.1l.5 3.4h-1zM142.6 152.3h1l-.5 3.3zM87.6 217.9l3.2-.5v1.1zM124.1 217.4l3.3 .5-3.3 .6zM80.9 209.7h1l-.5 3.3zM81.4 187.1l.5 3.3h-1z" fill="#808080"/>
<g font-size="5.5">
<text x="15" y="19.9">Arriostres y cuatro rodillas simetricas</text>
<text x="388.4" y="277.8">A3</text>
</g>
<g font-size="4.2">
<text x="229.6" y="59.5">13</text>
<text x="251.1" y="57.3">14</text>
<text x="275.9" y="57.3">5</text>
<text x="298.3" y="57.3">26</text>
<text x="323.1" y="57.3">2</text>
<text x="345.6" y="57.3">16</text>
<text x="369.2" y="57.3">20</text>
<text x="390.6" y="59.5">27</text>
<text x="229.6" y="83.1">19</text>
<text x="390.6" y="83.1">10</text>
<text x="229.6" y="106.6">23</text>
<text x="390.6" y="106.6">22</text>
<text x="229.6" y="130.3">25</text>
<text x="390.6" y="130.3">12</text>
<text x="230.8" y="153.9">4</text>
<text x="390.6" y="153.9">11</text>
<text x="255.7" y="161.2">4.</text>
<text x="206.9" y="165.1">AMBOS EXTREMOS</text>
<text x="230.8" y="177.5">3</text>
<text x="391.8" y="177.5">7</text>
<text x="229.6" y="201.1">15</text>
<text x="252.2" y="203.3">1</text>
<text x="275.9" y="203.3">8</text>
<text x="298.3" y="203.3">21</text>
<text x="323.1" y="203.3">6</text>
<text x="345.6" y="203.3">18</text>
<text x="369.2" y="203.3">24</text>
<text x="391.8" y="201.1">9</text>
</g>
<g font-size="3.4">
<text x="20" y="39.7">ALZADO ESC. 1:57</text>
<text x="225" y="41.7">Lista de materiales: EB-21</text>
<text x="225" y="44.7">CONJUNTO ESC. 1:54.5</text>
<text x="142" y="77.7">Collares desde placa base: 50 / 5330.</text>
<text x="20" y="177.7">PLANTA ESC. 1:84</text>
<text x="15" y="231.7">Eliminar rebabas y limpiar antes del acabado.</text>
<text x="15" y="235.2">Conjuntos soldados: ISO 13920:2023, clase BF. Prevalecen cotas toleradas.</text>
</g>
<g font-size="3.3" fill="#808080">
<text x="97.1" y="45.7">3038.00</text>
<text x="54.5" y="64.9">158.00</text>
<text x="61.4" y="104.3">6228.00</text>
<text x="66.8" y="157.1">200.00</text>
<text x="138" y="157.1">200.00</text>
<text x="97.1" y="165.8">3038.00</text>
<text x="96.8" y="170.3">3299.00</text>
<text x="75.4" y="199.8">2174.00</text>
<text x="97.2" y="219.2">3350.00</text>
</g>
<g font-size="3.2">
<text x="33" y="8.6">8</text>
<text x="83" y="8.6">7</text>
<text x="133" y="8.6">6</text>
<text x="183" y="8.6">5</text>
<text x="233" y="8.6">4</text>
<text x="283" y="8.6">3</text>
<text x="333" y="8.6">2</text>
<text x="383" y="8.6">1</text>
<text x="6" y="36.8">F</text>
<text x="411" y="36.8">F</text>
<text x="6" y="82.9">E</text>
<text x="411" y="82.9">E</text>
<text x="6" y="129.1">D</text>
<text x="411" y="129.1">D</text>
<text x="6" y="175.3">C</text>
<text x="411" y="175.3">C</text>
<text x="6" y="221.4">B</text>
<text x="411" y="221.4">B</text>
<text x="6" y="267.6">A</text>
<text x="411" y="267.6">A</text>
<text x="33" y="290.6">8</text>
<text x="83" y="290.6">7</text>
<text x="133" y="290.6">6</text>
<text x="183" y="290.6">5</text>
<text x="233" y="290.6">4</text>
<text x="283" y="290.6">3</text>
<text x="333" y="290.6">2</text>
<text x="383" y="290.6">1</text>
</g>
<g font-size="2.9">
<text x="326.1" y="255.6">Arriostres y cuatro rodillas simetricas</text>
<text x="325.6" y="277.5">ESTACION BIGBAG</text>
</g>
<g font-size="2.7">
<text x="279.1" y="276.8">SEGUN DESPIECE</text>
<text x="325.6" y="285.6">EB-04</text>
<text x="383.1" y="285.6">HOJA 5 / 178</text>
</g>
<g font-size="2.6">
<text x="229.5" y="248.4">NOMBRE</text>
<text x="251.1" y="248.4">FIRMA</text>
<text x="268" y="248.4">FECHA</text>
<text x="325.6" y="249">TITULO:</text>
<text x="220.5" y="253.3">DIBUJ.Javier Acevedo</text>
<text x="220.5" y="257.7">VERIF.</text>
<text x="267" y="253.3">23/10/2026</text>
<text x="220.5" y="262">APROB.</text>
<text x="220.5" y="266.4">FABR.</text>
<text x="279.1" y="273">MATERIAL:</text>
<text x="325.6" y="273">PROYECTO:</text>
<text x="221.1" y="285.5">PESO: SEGUN MODELO</text>
<text x="279.1" y="285.5">ESCALA: INDICADA</text>
</g>
</svg>
